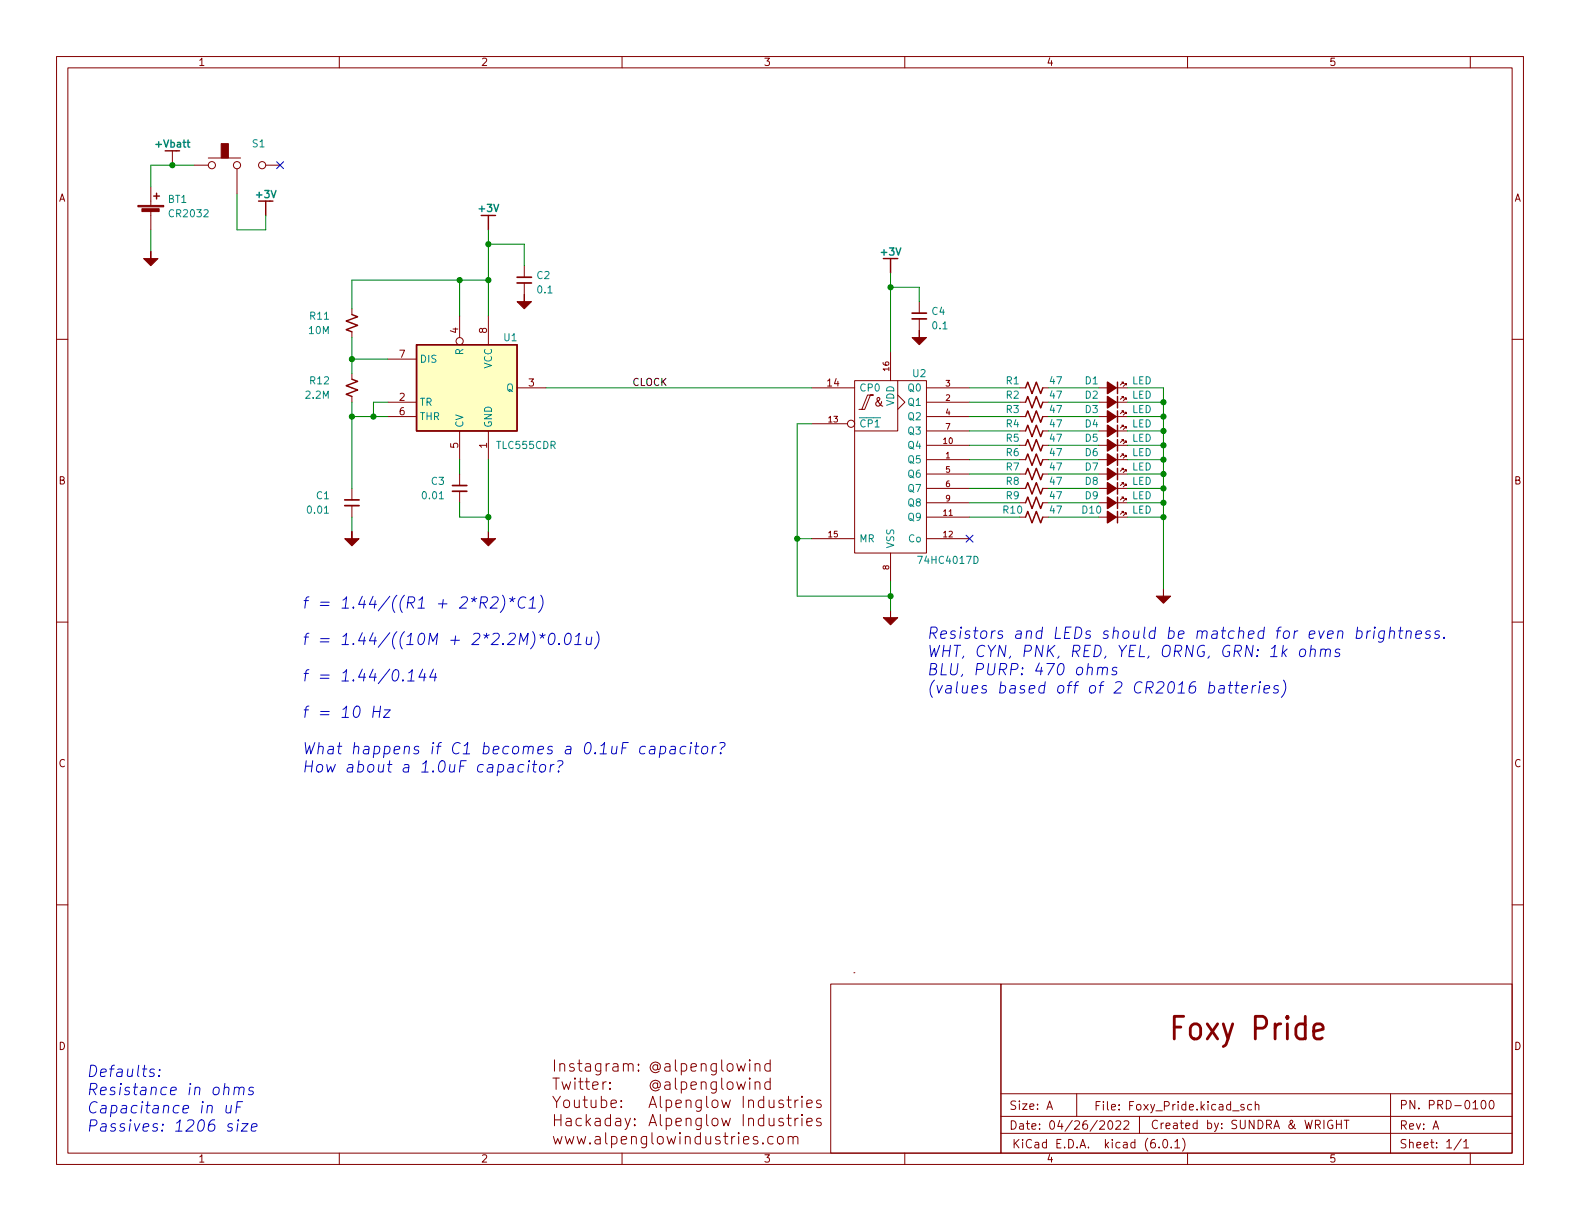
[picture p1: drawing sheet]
<svg xmlns="http://www.w3.org/2000/svg" width="279mm" height="216mm" viewBox="0 0 279 216" stroke-linecap="round" stroke-linejoin="round" font-family="sans-serif">
<g fill="none" stroke="#840000" stroke-width=".18">
<path d="M10 10h259.4v195.9h-259.4zM12 12h255.4v191.9h-255.4zM60 10v2M110 10v2M160 10v2M210 10v2M260 10v2M26.7 33v3.3M26.7 37.3v3.3M30.5 26.7v2.5M34.3 29.2h2.5M36.8 27.9h5.7"/>
<path d="M41.9 29.8v4.5M47 29.2h2.5M10 60h2M62.2 54.6v1M62.2 58.7v1M81.3 55.9v3.8M86.4 55.9v5.1M92.7 47v2M92.7 50v2.1M162.6 53.3v2.1M162.6 56.4v2M267.4 60h2"/>
<path d="M62.2 66v1.1M62.2 70.1v1M68.6 71.1h5.1M68.6 73.7h5.1M68.6 63.5h5.1M81.3 76.2v5.1M86.4 76.2v5.1M91.4 68.6h5.1M143.5 68.6h7.6M143.5 74.9h6.4M151.1 67.3h12.7v30.5h-12.7zM151.9 72.4h1l1-2.5h.5h-1l-1 2.5"/>
<path d="M157.5 62.2v5.1M158.7 69.9l1.3 1.2-1.3 1.3M158.7 67.3v8.9h-7.6M163.8 78.7h7.6M163.8 76.2h7.6M163.8 71.1h7.6M163.8 68.6h7.6M163.8 73.7h7.6M180.3 78.7h1.1M180.3 76.2h1.1M180.3 71.1h1.1M180.3 68.6h1.1"/>
<path d="M180.3 73.7h1.1M184.4 78.7h1M184.4 76.2h1M184.4 71.1h1M184.4 68.6h1M184.4 73.7h1M194.3 78.7h5.1M194.3 76.2h5.1M194.3 71.1h5.1M194.3 68.6h5.1M194.3 73.7h5.1M198.4 77.7h.2v.3v-.3l-.5 .5"/>
<path d="M198.4 70.1h.2v.3v-.3l-.5 .5M198.4 67.6h.2v.2v-.2l-.5 .5M198.4 72.6h.2v.3v-.3l-.5 .6M198.4 75.2h.2v.2v-.2l-.5 .5M198.9 78h.2v.2v-.2l-.5 .5M198.9 70.4h.2v.2v-.2l-.5 .5M198.9 67.8h.2v.3v-.3l-.5 .5M198.9 72.9h.2v.3v-.3l-.5 .5M198.9 75.4h.2v.3v-.3l-.5 .5M62.2 86.4v2M62.2 89.4v2M81.3 83.8v2.1"/>
<path d="M81.3 86.9v2M143.5 95.3h7.6M157.5 97.8v5.1M163.8 86.4h7.6M163.8 91.4h7.6M163.8 81.3h7.6M163.8 83.8h7.6M163.8 95.3h7.6M163.8 88.9h7.6M180.3 86.4h1.1M180.3 91.4h1.1M180.3 81.3h1.1"/>
<path d="M180.3 83.8h1.1M180.3 88.9h1.1M184.4 86.4h1M184.4 91.4h1M184.4 81.3h1M184.4 83.8h1M184.4 88.9h1M194.3 86.4h5.1M194.3 91.4h5.1M194.3 81.3h5.1M194.3 83.8h5.1M194.3 88.9h5.1"/>
<path d="M198.4 90.4h.2v.3v-.3l-.5 .5M198.4 87.9h.2v.2v-.2l-.5 .5M198.4 85.3h.2v.3v-.3l-.5 .6M198.4 82.8h.2v.3v-.3l-.5 .5M198.4 80.3h.2v.2v-.2l-.5 .5M198.9 90.7h.2v.2v-.2l-.5 .5M198.9 88.1h.2v.3v-.3l-.5 .5M198.9 85.6h.2v.3v-.3l-.5 .5M198.9 83.1h.2v.2v-.2l-.5 .5M198.9 80.5h.2v.3v-.3l-.5 .5M10 110h2M267.4 110h2"/>
<path d="M10 160h2M267.4 160h2M146.9 174h30.1v29.9h-30.1zM151 172h.1M177 174h90.4v29.9h-90.4zM97.8 193.8l.6 1.1 .7-1.1M97.8 190.6h1.1M98.1 187.4v2M98.1 197.1v2M98.1 198h1.1M98.3 190.6v2M98.4 194.9v.9"/>
<path d="M99 188.3a.5 .5 0 0 1 .9 .1v1M99 188.1v1.3M99.2 197.1v2M99.4 191.3l.4 1.3 .3-.9 .4 .9 .4-1.3M99.9 194.6a.54 .54 0 0 1 .8 .3v.6a.54 .54 0 0 1-.5 .4 .54 .54 0 0 1-.5-.4v-.6zM100.1 197.8l.2-.1 .6 .1 .1 1.3M101 198.2l-.7 .1a.39 .39 0 0 0-.3 .4 .39 .39 0 0 0 .3 .4l.7-.1M101.5 188.2l-.5-.1-.3 .3 .1 .2 .7 .2 .1 .2-.1 .3-.2 .1-.6-.1M101.6 194.5l.1 1.2a.54 .54 0 0 0 .7 0M101.7 190.6l-.1 .1 .1 .1 .1-.1-.1-.1v.2M101.7 191.3v1.3M102.1 188.1h.8"/>
<path d="M102.3 191.3h.8M102.4 187.4v1.7l.1 .2 .4 .1M102.4 194.5v1.3M102.6 190.6v1.7l.1 .2 .4 .1M102.8 197.8l-.6-.1-.3 .4v.6l.2 .3 .1 .1 .6-.1M103.1 194.5h.8M103.4 193.8v1.8l.1 .1 .4 .1M103.5 191.3h.7M103.6 188.2l.2-.1 .5 .1 .1 1.2M103.7 197.1v2M103.8 190.6v1.7l.1 .2 .3 .1M103.9 198.3l.5 .8"/>
<path d="M104.4 188.5l-.6 .1a.39 .39 0 0 0-.3 .4 .39 .39 0 0 0 .3 .4l.6-.1M104.4 197.7l-.7 .8M104.5 194.5l.1 1.2a.54 .54 0 0 0 .8 0M104.8 192l1-.2-.1-.4-.6-.1-.3 .3 .1 .9 .2 .1 .6-.1M105.3 197.8l.2-.1 .6 .1v1.3M105.4 194.5v1.3M106.1 198.2l-.6 .1a.39 .39 0 0 0-.3 .4 .39 .39 0 0 0 .3 .4l.6-.1M106.2 188.1v1.6a.54 .54 0 0 1-.8 .3M106.2 188.2l-.5-.1-.4 .4v.5l.2 .3 .2 .1 .5-.1M106.3 194.6l.6-.1 .4 .4v.6l-.2 .2-.2 .1-.6-.1M106.3 193.8v2M106.6 191.3v1.3"/>
<path d="M107.2 191.3a.51 .51 0 0 0-.6 .4M107.2 188.1v1.3M107.8 188.1a.51 .51 0 0 0-.6 .4M107.9 192.4l.1 .1-.1 .1-.1-.1 .1-.1v.2M107.9 191.4l.1 .1-.1 .1-.1-.1 .1-.1v.2M108 197.8l-.6-.1-.4 .4v.6l.2 .3 .2 .1 .6-.1M108 197.1v2M108.1 195.2l.9-.2-.1-.4-.6-.1-.2 .3v.9l.2 .1 .6-.1M108.4 188.2l.2-.1 .6 .1 .1 1.2M108.9 197.8l.2-.1 .6 .1 .1 1.3M109.3 188.5l-.7 .1a.39 .39 0 0 0-.3 .4 .39 .39 0 0 0 .3 .4l.7-.1M109.8 198.2l-.7 .1a.39 .39 0 0 0-.3 .4 .39 .39 0 0 0 .3 .4l.7-.1"/>
<path d="M109.9 195.7h.1l-.1 .1-.1-.1h.1v.1M109.9 194.6l.1 .1-.1 .1-.1-.1 .1-.1v.2M110.2 188.3a.5 .5 0 0 1 .9 .1v1M110.2 188.1v1.3M110.5 197.7l.5 1.4M111.1 188.4l.3-.3 .5 .1 .1 1.2M111.5 197.7l-.7 1.8-.3 .2M112.2 198.9l.1 .1-.1 .1-.1-.1 .1-.1v.2M112.2 197.8l.1 .1-.1 .1-.1-.1 .1-.1v.2M112.9 189.2l.1 .1-.1 .1-.1-.1 .1-.1v.2M112.9 188.2l.1 .1-.1 .1-.1-.1 .1-.1v.2M114.8 195.8l.6-2 .7 2"/>
<path d="M114.8 199.1l.6-2 .7 2M115 195.3h.9M115 198.5h.9M116.3 188.5a.48 .48 0 0 0-.7-.1 .48 .48 0 0 0 0 .7 .48 .48 0 0 0 .7-.1M116.3 188.3v.7l.1 .1 .3-.1a.9 .9 0 0 0-.9-1.2 .9 .9 0 0 0-.7 1.3 .94 .94 0 0 0 1.5 .3M116.3 191.7a.48 .48 0 0 0-.7-.1 .48 .48 0 0 0 0 .7 .48 .48 0 0 0 .7-.1M116.3 191.5v.7l.1 .1 .3-.1a.9 .9 0 0 0-.9-1.2 .9 .9 0 0 0-.7 1.3 .94 .94 0 0 0 1.5 .3M116.8 193.8v1.8l.3 .2M116.8 197.1v1.7l.3 .3M117.6 188.2l.2-.1 .6 .1 .1 1.2M117.6 191.4l.2-.1 .6 .1 .1 1.2M117.8 194.6l.6-.1 .4 .4v.6l-.2 .2-.2 .1-.6-.1"/>
<path d="M117.8 197.8l.6-.1 .4 .4v.6l-.2 .3-.2 .1-.6-.1M117.8 194.5v2M117.8 197.7v2M118.5 188.5l-.7 .1a.39 .39 0 0 0-.3 .4 .39 .39 0 0 0 .3 .4l.7-.1M118.5 191.8l-.7 .1a.39 .39 0 0 0-.3 .3 .39 .39 0 0 0 .3 .4l.7-.1M119.4 187.4v1.7l.3 .3M119.4 190.6v1.7l.3 .3M119.5 195.2l1-.2-.1-.4-.6-.1-.3 .3 .1 .9 .2 .1 .6-.1M119.5 198.4l1-.2-.1-.4-.6-.1-.3 .3 .1 1 .2 .1 .6-.1M120.5 188.2l.6-.1 .3 .4v.5l-.2 .3-.1 .1-.6-.1M120.5 191.4l.6-.1 .3 .4v.5l-.2 .3-.1 .1-.6-.1M120.5 188.1v2"/>
<path d="M120.5 191.3v2M121.3 194.7a.5 .5 0 0 1 .9 .1v1M121.3 197.9a.5 .5 0 0 1 .9 .1v1.1M121.3 194.5v1.3M121.3 197.7v1.4M122.2 188.7l.9-.2v-.3l-.6-.1-.3 .3 .1 .9 .2 .1 .6-.1M122.2 192l.9-.2v-.4l-.6-.1-.3 .3 .1 .9 .2 .1 .6-.1M124 188.3a.5 .5 0 0 1 .9 .1v1M124 191.5a.5 .5 0 0 1 .9 .1v1M124 194.5v1.6a.54 .54 0 0 1-.9 .3M124 194.6l-.6-.1-.3 .4v.6l.1 .2 .2 .1 .6-.1M124 197.7v1.7a.54 .54 0 0 1-.9 .2"/>
<path d="M124 197.8l-.6-.1-.3 .4v.6l.1 .3 .2 .1 .6-.1M124 188.1v1.3M124 191.3v1.3M125 193.8v1.8l.2 .2M125 197.1v1.7l.2 .3M126 194.7a.54 .54 0 0 1 .5-.2 .54 .54 0 0 1 .5 .4v.6a.54 .54 0 0 1-.6 .4 .54 .54 0 0 1-.5-.4zM126 197.9a.54 .54 0 0 1 .5-.2 .54 .54 0 0 1 .5 .4v.6a.54 .54 0 0 1-.6 .4 .54 .54 0 0 1-.5-.4zM126.7 188.1v1.6a.54 .54 0 0 1-.9 .3M126.7 188.2l-.6-.1-.4 .4v.5l.2 .3 .2 .1 .6-.1M126.7 191.3v1.6a.54 .54 0 0 1-.9 .3M126.7 191.4l-.6-.1-.4 .4v.5l.2 .3 .2 .1 .6-.1M127.6 187.4v1.7l.3 .3"/>
<path d="M127.6 190.6v1.7l.3 .3M127.6 194.5l.4 1.3 .4-.9 .4 .9 .3-1.3M127.6 197.7l.4 1.4 .4-1 .4 1 .3-1.4M128.8 188.2a.54 .54 0 0 1 .8 .3v.5a.54 .54 0 0 1-.5 .4 .54 .54 0 0 1-.5-.4v-.5zM128.8 191.4a.54 .54 0 0 1 .8 .3v.5a.54 .54 0 0 1-.5 .4 .54 .54 0 0 1-.5-.4v-.5zM130.3 188.1l.4 1.3 .4-.9 .3 .9 .4-1.3M130.3 191.3l.4 1.3 .4-.9 .3 .9 .4-1.3M131.4 193.8v2M131.4 197.1v2M132.4 194.7a.5 .5 0 0 1 .8 .1v1M132.4 197.9a.5 .5 0 0 1 .8 .1v1.1M132.4 194.5v1.3"/>
<path d="M132.4 197.7v1.4M132.6 187.4l-.1 .1 .1 .1 .1-.1-.1-.1v.2M132.6 190.6l-.1 .1 .1 .1 .1-.1-.1-.1v.2M132.6 188.1v1.3M132.6 191.3v1.3M133.5 188.3a.5 .5 0 0 1 .9 .1v1M133.5 191.5a.5 .5 0 0 1 .9 .1v1M133.5 188.1v1.3M133.5 191.3v1.3M135.1 194.6l-.6-.1-.4 .4v.6l.2 .2 .2 .1 .6-.1M135.1 197.8l-.6-.1-.4 .4v.6l.2 .3 .2 .1 .6-.1M135.1 193.8v2"/>
<path d="M135.1 197.1v2M136 194.5l.1 1.2a.54 .54 0 0 0 .8 0M136 197.7l.1 1.3a.54 .54 0 0 0 .8-.1M136.2 188.2l-.6-.1-.4 .4v.5l.2 .3 .2 .1 .6-.1M136.2 191.4l-.6-.1-.4 .4v.5l.2 .3 .2 .1 .6-.1M136.2 187.4v2M136.2 190.6v2M136.9 194.5v1.3M136.9 197.7v1.4M138.5 194.6l-.5-.1-.3 .3 .1 .3 .7 .2 .1 .2-.1 .2-.2 .1-.6-.1M138.5 197.8l-.5-.1-.3 .3 .1 .3 .7 .2 .1 .2-.1 .3-.2 .1-.6-.1M139.1 194.5h.8"/>
<path d="M139.1 197.7h.8M139.4 193.8v1.8l.1 .1 .4 .1M139.4 197.1v1.7l.1 .2 .4 .1M140.6 194.5v1.3M140.6 197.7v1.4M141.1 194.5a.51 .51 0 0 0-.5 .4M141.1 197.7a.51 .51 0 0 0-.5 .4M141.8 193.8l-.1 .1 .1 .1 .1-.1-.1-.1v.2M141.8 197.1l-.1 .1 .1 .1 .1-.1-.1-.1v.2M141.8 194.5v1.3M141.8 197.7v1.4M142.7 195.2l.9-.2-.1-.4-.5-.1-.3 .3 .1 .9 .2 .1 .5-.1"/>
<path d="M142.7 198.4l.9-.2-.1-.4-.5-.1-.3 .3 .1 1 .2 .1 .5-.1M145.1 194.6l-.4-.1-.3 .3 .1 .3 .6 .2 .1 .2-.1 .2-.1 .1-.6-.1M145.1 197.8l-.4-.1-.3 .3 .1 .3 .6 .2 .1 .2-.1 .3-.1 .1-.6-.1M177 197.4h90.4M177 193.4h90.4M185.1 196.2l.5-1.5 .5 1.5M185.3 195.8h.7M190.4 193.4v4M194.5 198.3l.5-.1 .3 .1v.3l-.9 1.1h.9M196.1 198.2h.2a.81 .81 0 0 1 .5 .6 .81 .81 0 0 1-.3 .8l-.1 .1a.81 .81 0 0 1-.6-.6 .81 .81 0 0 1 .3-.9zM197.3 198.3l.6-.1 .2 .1 .1 .3-.9 1.1h.9M198.8 198.3l.5-.1 .2 .1 .1 .3-.9 1.1h.9"/>
<path d="M201.5 197.4v3M218 196.4h1.1M220 195.4l-.4-.1-.2 .2 .1 .2 .5 .2v.3h-.6M221.3 195.4l-.4-.1-.3 .3v.4l.2 .2h.5M222 195.4l.2-.1 .3 .1 .1 .9M222 194.8v1.5M235.6 198.1a.74 .74 0 0 0-.9 .6 .74 .74 0 0 0 .6 .9l.4-.2v-.5h-.3M236.3 198.1v1.5M236.3 198.8h.9M237.2 198.1v1.5M237.7 198.1h.8M238.1 198.1v1.5"/>
<path d="M245.9 193.4v10.5M253.4 199.7l.5-1.5 .5 1.5M262.1 194.6h.2a.82 .82 0 0 1 .5 .6 .82 .82 0 0 1-.3 .8l-.1 .1a.81 .81 0 0 1-.6-.6 .81 .81 0 0 1 .3-.9zM263.5 194.6h.2a.81 .81 0 0 1 .6 .6 .81 .81 0 0 1-.3 .8l-.2 .1a.82 .82 0 0 1-.6-.6 .82 .82 0 0 1 .3-.9zM60 203.9v2M97.9 201l.3 1.3 .4-1 .4 1 .4-1.3M100 201l.3 1.3 .4-1 .4 1 .4-1.3M102.1 201l.3 1.3 .4-1 .4 1 .4-1.3M104.3 202.1l.1 .1-.1 .1-.1-.1 .1-.1v.2M105.3 201h.2h.6v1.3M106.1 201.4l-.6 .1a.39 .39 0 0 0-.3 .4 .39 .39 0 0 0 .3 .4l.6-.1M107.1 200.3v1.7l.3 .3"/>
<path d="M108.1 201h.6l.4 .3v.6l-.2 .3-.2 .1-.6-.1M108.1 201v2M109.9 201.6l.9-.2-.1-.4h-.6l-.2 .2 .1 1 .1 .1 .6-.1M110 203.9v2M111.7 201.1a.5 .5 0 0 1 .8 .1v1.1M111.7 201v1.3M114.3 201v1.6a.54 .54 0 0 1-.8 .3M114.3 201h-.5l-.4 .3v.6l.2 .3 .2 .1 .5-.1M115.3 200.3v1.7l.3 .3M116.4 201a.54 .54 0 0 1 .9 .3v.6a.54 .54 0 0 1-.5 .4 .54 .54 0 0 1-.6-.4v-.6zM118 201l.3 1.3 .4-1 .4 1 .4-1.3M120.2 200.3l-.1 .1 .1 .1 .1-.1-.1-.1v.2"/>
<path d="M120.2 201v1.3M121.2 201.1a.5 .5 0 0 1 .9 .1v1.1M121.2 201v1.3M123.9 201h-.6l-.4 .3v.6l.2 .3 .2 .1 .6-.1M123.9 200.3v2M124.8 201l.1 1.2a.54 .54 0 0 0 .8-.1M125.7 201v1.3M127.3 201h-.5l-.3 .2 .1 .3 .7 .2 .1 .2-.1 .3-.2 .1-.6-.1M128 201h.7M128.2 200.3v1.7l.1 .2 .4 .1M129.4 201v1.3M130 201a.51 .51 0 0 0-.6 .3"/>
<path d="M130.6 200.3l-.1 .1 .1 .1 .1-.1-.1-.1v.2M130.6 201v1.3M131.5 201.6l.9-.2-.1-.4h-.5l-.3 .2 .1 1 .2 .1 .5-.1M134 201h-.5l-.3 .2 .1 .3 .7 .2 .1 .2-.1 .3-.2 .1-.6-.1M134.9 202.1l.1 .1-.1 .1-.1-.1 .1-.1v.2M136.7 201h-.6l-.3 .3v.6l.2 .3 .1 .1 .6-.1M137.7 201a.54 .54 0 0 1 .8 .3v.6a.54 .54 0 0 1-.5 .4 .54 .54 0 0 1-.5-.4v-.6zM139.4 201.1a.5 .5 0 0 1 .8 .1v1.1M139.4 201v1.3M140.2 201.2l.3-.2h.5l.1 1.3M159 204h.1M160 203.9v2"/>
<path d="M177 200.4h90.4M205 202.8v.2M205.8 201.5h.2a.81 .81 0 0 1 .6 .6 .81 .81 0 0 1-.3 .8l-.2 .1a.81 .81 0 0 1-.6-.6 .81 .81 0 0 1 .3-.9zM207.1 202.8v.2M207.8 201.9l.4-.4v1.5M207.8 203h.8M209.1 201.3a1.72 1.72 0 0 1 0 2.3M210 203.9v2M258.4 201.4l-1.3 1.9M258.8 201.9l.5-.4v1.5M258.8 203h.9M260 203.9v2"/>
<circle cx="37.5" cy="29.2" r=".63"/>
<circle cx="41.9" cy="29.2" r=".63"/>
<circle cx="46.4" cy="29.2" r=".63"/>
<circle cx="81.3" cy="60.3" r=".63"/>
<circle cx="150.5" cy="74.9" r=".63"/>
</g>
<path d="M232.3 182.4l1.7-.4-.2-.8-.3-.2h-.7l-.3 .2-.2 .4v1.5l.2 .4 .3 .2h.7l.3-.2" fill="none" stroke="#840000" stroke-width=".5"/>
<g fill="none" stroke="#840000" stroke-width=".25">
<path d="M27.2 34.7h1M27.7 34.2v1M47 35.6v2.5M86.4 38.1v2.5M62.2 55.6l1 .4-2 .8 2 .7-2 .8 1 .4M157.5 45.7v2.6M62.2 67.1l1 .3-2 .8 2 .8-2 .7 1 .4M73.7 61h17.7v15.2h-17.7zM181.4 78.7l.3-1 .8 2.1 .8-2.1 .7 2.1 .4-1.1M181.4 76.2l.3-1 .8 2 .8-2 .7 2 .4-1M181.4 68.6l.3-1 .8 2 .8-2 .7 2 .4-1M181.4 71.1l.3-1 .8 2 .8-2 .7 2 .4-1"/>
<path d="M181.4 73.7l.3-1.1 .8 2.1 .8-2.1 .7 2.1 .4-1M197.6 67.6v2M197.6 70.1v2M197.6 72.6v2.1M197.6 75.2v2M197.6 77.7v2.1M181.4 86.4l.3-1.1 .8 2.1 .8-2.1 .7 2.1 .4-1M181.4 91.4l.3-1 .8 2.1 .8-2.1 .7 2.1 .4-1.1M181.4 81.3l.3-1 .8 2 .8-2 .7 2 .4-1M181.4 83.8l.3-1 .8 2 .8-2 .7 2 .4-1M181.4 88.9l.3-1 .8 2 .8-2 .7 2 .4-1M197.6 80.3v2"/>
<path d="M197.6 82.8v2M197.6 85.3v2.1M197.6 87.9v2M197.6 90.4v2.1"/>
</g>
<g fill="#840000" stroke="#840000" stroke-width=".18">
<path d="M26.7 44.5v1.2h1.2l-1.2 1.3-1.3-1.3h1.3z"/>
<path d="M62.2 94v1.3h1.3l-1.3 1.2-1.2-1.2h1.2z"/>
<path d="M86.4 94v1.3h1.2l-1.2 1.2-1.3-1.2h1.3z"/>
<path d="M162.6 58.4v1.3h1.2l-1.2 1.3-1.3-1.3h1.3z"/>
<path d="M92.7 52.1v1.2h1.3l-1.3 1.3-1.3-1.3h1.3z"/>
<path d="M157.5 108v1.2h1.2l-1.2 1.3-1.3-1.3h1.3z"/>
<path d="M205.7 104.1v1.3h1.3l-1.3 1.3-1.2-1.3h1.2z"/>
<path d="M39.1 25.4h1.3v2.5h-1.3z"/>
<path d="M24.4 36.3h4.6v.3h-4.6z"/>
<path d="M25.1 36.9h3v.5h-3z"/>
</g>
<path d="M91.4 50h2.6M91.4 49h2.6M161.3 56.4h2.5M161.3 55.4h2.5M61 89.4h2.5M61 88.4h2.5M80 86.9h2.5M80 85.9h2.5" fill="none" stroke="#840000" stroke-width=".3"/>
<path d="M73.7 61h17.7v15.2h-17.7z" fill="#ffffc2" stroke="#ffffc2" stroke-width=".18"/>
<g fill="#840000" stroke="#840000" stroke-width=".25">
<path d="M195.8 90.4l1.6 1-1.6 1.1z"/>
<path d="M195.8 87.9l1.6 1-1.6 1z"/>
<path d="M195.8 85.3l1.6 1.1-1.6 1z"/>
<path d="M195.8 82.8l1.6 1-1.6 1z"/>
<path d="M195.8 80.3l1.6 1-1.6 1z"/>
<path d="M195.8 77.7l1.6 1-1.6 1.1z"/>
<path d="M195.8 70.1l1.6 1-1.6 1z"/>
<path d="M195.8 67.6l1.6 1-1.6 1z"/>
<path d="M195.8 72.6l1.6 1.1-1.6 1z"/>
<path d="M195.8 75.2l1.6 1-1.6 1z"/>
</g>
<g fill="none" stroke="#0000c2" stroke-width=".18">
<path d="M72.3 119l.6-.6-.2 2M74.7 118.3l-.6 1.4h1.2M75.1 119.1l-.1 1.3M76.6 118.3l-.6 1.4h1.2M77 119.1l-.1 1.3M85 106.6h.7a.55 .55 0 0 0 .5-.5 .55 .55 0 0 0-.3-.6h-.8l-.2 2M85.5 106.6l.5 .9M87 105.7l.3-.2h.5a.45 .45 0 0 1 .3 .6l-.1 .3-1.3 1.1h1.2M88.9 105.2a2.32 2.32 0 0 1-.4 3.1M90.1 105.8l.5 .2 .5-.2M90.2 106.4l.4-.4 .2 .4M90.6 105.5v.5"/>
<path d="M93 105.7a.88 .88 0 0 0-1 0 .88 .88 0 0 0-.4 1 .69 .69 0 0 0 .3 .8 .69 .69 0 0 0 .9-.2M93.5 107.5h1.2M93.7 106.1l.6-.6-.2 2M94.2 111.7a2.32 2.32 0 0 1-.4 3M95.5 112.3l.4 .2 .5-.2M95.6 112.8l.3-.3 .2 .3M95.6 105.2a2.32 2.32 0 0 1-.4 3.1M96 112l-.1 .5M97.3 112.2a.46 .46 0 0 1 .5-.2 .46 .46 0 0 1 .3 .4 1.15 1.15 0 0 1-.8 1.6l-.1-.1a1.54 1.54 0 0 1 .1-1.7zM98.9 113.8l.1 .1-.1 .1-.1-.1 .1-.1v.2M100.1 112.2a.46 .46 0 0 1 .5-.2 .46 .46 0 0 1 .4 .4 1.15 1.15 0 0 1-.8 1.6l-.2-.1a1.54 1.54 0 0 1 .1-1.7zM101.6 114h1.2"/>
<path d="M101.8 112.5l.6-.5-.2 2M103.8 112.6l-.1 1.3a.57 .57 0 0 0 .8-.1M104.6 112.6l-.1 1.4M105.5 111.7a2.32 2.32 0 0 1-.4 3M194.2 118.2a.49 .49 0 0 1 .8 .1l-.1 1M194.2 118l-.2 1.3M195 118.3a.5 .5 0 0 1 .8-.2l-.1 1.2M197.5 118.1a.49 .49 0 0 0-.8 .3l.1 .2 .6 .2 .1 .1-.1 .3-.2 .1-.6-.1M230 115a.52 .52 0 0 1 .5-.2 .52 .52 0 0 1 .4 .4l-.1 .5a.55 .55 0 0 1-.5 .4 .55 .55 0 0 1-.5-.4zM231.8 115a.49 .49 0 0 1 .8 .1l-.1 1M231.9 114.1l-.3 2M233.6 115a.49 .49 0 0 1 .8 .1l-.1 1"/>
<path d="M233.6 114.8l-.2 1.3M234.4 115.1a.5 .5 0 0 1 .8-.2v1.2M236.9 114.9a.49 .49 0 0 0-.8 .3l.1 .1 .6 .2 .1 .3-.3 .3-.6-.1M240 111.6h.2h.5l.2 .3-.1 .6a.66 .66 0 0 1-1 .3M240.1 110.9l-.3 2M241.8 111.6l-.2 1.3M242.4 111.6h-.4l-.2 .3M243 111.6l-.1 1.3M243.1 110.9l-.1 .1 .1 .1 .1-.1-.1-.1v.2M244.8 111.6a.66 .66 0 0 0-1 .3v.6l.1 .3 .2 .1 .6-.1M244.8 111.6l-.2 1.6a.6 .6 0 0 1-.8 .3M245.8 111.7a.49 .49 0 0 1 .8 .1l-.1 1.1"/>
<path d="M245.9 110.9l-.3 2M247.3 111.6h.8M247.7 110.9l-.2 1.7v.2l.4 .1M248.7 111.7a.49 .49 0 0 1 .9 .1l-.2 1.1M248.8 111.6l-.2 1.3M250.4 112.2l1-.2-.1-.4h-.2h-.6l-.2 1 .3 .3 .6-.1M252.9 111.6a.49 .49 0 0 0-.8 .3l.1 .2 .5 .1 .2 .3-.1 .3-.2 .1-.6-.1M254.5 111.6a.49 .49 0 0 0-.7 .3v.2l.7 .2v.3l-.3 .3-.6-.1M255.4 112.7l.1 .1-.2 .1v-.1l.1-.1-.1 .2M66 125.8h1.2M66.2 124.9l-.3 2M67.3 124.9l-.3 2"/>
<path d="M68 125.5h1l-1.2 1.4h1.1M72.1 120.4h1.1M92.6 135.3a.66 .66 0 0 0-1 .3v.5l.1 .3 .2 .1 .6-.1M93.5 135.2l-.2 1.3M94.2 135.2h.7M94.5 134.5l-.2 1.7 .1 .2 .4 .1M95.6 135.4a.52 .52 0 0 1 .5-.2 .52 .52 0 0 1 .4 .4l-.1 .5a.55 .55 0 0 1-.5 .4 .55 .55 0 0 1-.5-.4zM97.4 135.2l-.2 1.3M98 135.2l-.4 .1-.2 .3M98.6 134.6l.2-.1 .7 .1a.66 .66 0 0 1-.5 .9l-.1 .3M98.8 136.3l.1 .1-.1 .1-.1-.1 .1-.1v.2M115 132.1l.2-.1 .6 .1-.1 1.2"/>
<path d="M115.8 132.4l-.7 .1a.4 .4 0 0 0-.3 .4 .4 .4 0 0 0 .2 .4l.7-.1M116.8 132.1l.2-.1 .6 .1 .1 .2v.6a.66 .66 0 0 1-1 .3M116.8 132l-.2 2M118.6 132.1l.2-.1 .6 .1-.1 1.2M119.4 132.4l-.6 .1a.4 .4 0 0 0-.4 .4 .4 .4 0 0 0 .3 .4l.6-.1M121.3 132.1a.66 .66 0 0 0-1 .2l-.1 .6 .2 .3 .2 .1 .6-.1M122.2 132l-.2 1.3M122.2 131.3l-.1 .1 .1 .1 .1-.1-.1-.1v.2M122.8 132h.8M123.2 131.3l-.2 1.7 .1 .2 .3 .1M124.2 132.2a.52 .52 0 0 1 .6-.3 .52 .52 0 0 1 .4 .4l-.1 .6a.55 .55 0 0 1-.5 .4 .55 .55 0 0 1-.6-.4zM126.1 132l-.2 1.3"/>
<path d="M126.6 132l-.4 .1-.2 .2M127.3 131.4l.2-.1 .6 .1a.66 .66 0 0 1-.4 .8l-.2 .3M127.5 133.1v.1l-.1 .1-.1-.1 .2-.1-.1 .2M215.7 121.3l.2-.1 .6 .1-.1 1.2M216.5 121.7l-.7 .1a.4 .4 0 0 0-.3 .3 .4 .4 0 0 0 .2 .4l.7-.1M217.2 121.2h.8M217.6 120.5l-.2 1.8 .1 .1 .3 .1M218.4 121.2h.7M218.7 120.5l-.2 1.8 .1 .1 .4 .1M219.6 121.9l1-.2-.1-.4-.1-.1-.6 .1-.2 1 .2 .2 .6-.1M221.5 121.2l-.2 1.3M222.1 121.2l-.4 .1-.2 .3"/>
<path d="M222.8 121.2l-.2 1.3M222.8 120.5l-.1 .1 .1 .1 .1-.1-.1-.1v.2M223.5 121.9l1-.2v-.4l-.2-.1-.6 .1-.2 1 .2 .2 .6-.1M226.1 121.3a.49 .49 0 0 0-.8 .3v.2l.5 .1 .3 .3-.2 .2-.2 .1-.5-.1M227 120.3a2.32 2.32 0 0 1-.4 3M27.3 189.1a.49 .49 0 0 0-.8 .3l.1 .2 .4 .1 .3 .3-.2 .3-.2 .1-.5-.1M28.1 190.2l.1 .1-.1 .1-.1-.1 .1-.1v.2M28.2 189.1l.1 .1-.1 .1-.1-.1 .1-.1v.2M40.1 195.5l-.1 1.2a.57 .57 0 0 0 .8-.1M40.9 195.5l-.1 1.3M41.1 198.8a.49 .49 0 0 0-.8 .3l.1 .2h.4l.3 .3-.1 .3-.2 .1-.6-.1M41.5 192.4a.49 .49 0 0 1 .8 .1l-.1 1.1"/>
<path d="M41.5 192.2l-.2 1.4M41.8 195.7h.7M42.1 198.7l-.2 1.3M42.1 198l-.1 .1 .1 .1 .1-.1-.1-.1v.2M42.3 192.5a.5 .5 0 0 1 .8-.2l-.1 1.3M42.8 198.7h1.1l-1.2 1.3h1M42.9 194.8h-.9l-.3 2M44.5 199.3l.9-.1v-.4l-.2-.1-.6 .1-.2 .9 .3 .3 .5-.1M44.8 192.3a.49 .49 0 0 0-.8 .3l.3 .3 .4 .1 .1 .3-.3 .3-.6-.1"/>
</g>
<g fill="none" stroke="#008400" stroke-width=".18">
<path d="M34.3 29.2h-7.6v3.8M41.9 34.3v6.3h5.1v-2.5M26.7 40.6v3.9M62.2 59.7v6.3M81.3 49.5v6.4M86.4 40.6v15.3M86.4 49.5h-24.2v5.1M86.4 43.2h6.3v3.8M157.5 48.3v13.9M157.5 50.8h5.1v2.5M62.2 73.7h6.4M62.2 71.1v15.3"/>
<path d="M62.2 63.5h6.4M68.6 71.1h-2.6v2.6M96.5 68.6h47M143.5 74.9h-2.5v30.5h16.5M171.4 68.6h8.9M171.4 71.1h8.9M171.4 78.7h8.9M171.4 73.7h8.9M171.4 76.2h8.9M185.4 68.6h8.9M185.4 71.1h8.9M185.4 78.7h8.9"/>
<path d="M185.4 73.7h8.9M185.4 76.2h8.9M199.4 68.6h6.3v35.5M199.4 71.1h6.3M199.4 78.7h6.3M199.4 73.7h6.3M199.4 76.2h6.3M62.2 91.4v2.6M81.3 88.9v2.5h5.1M81.3 81.3v2.5M86.4 81.3v12.7M141 95.3h2.5"/>
<path d="M171.4 88.9h8.9M171.4 91.4h8.9M171.4 86.4h8.9M171.4 83.8h8.9M171.4 81.3h8.9M185.4 88.9h8.9M185.4 91.4h8.9M185.4 86.4h8.9M185.4 83.8h8.9M185.4 81.3h8.9M199.4 88.9h6.3M199.4 91.4h6.3"/>
<path d="M199.4 86.4h6.3M199.4 83.8h6.3M199.4 81.3h6.3M157.5 102.9v5.1"/>
</g>
<path d="M48.9 28.6l1.2 1.2M50.1 28.6l-1.2 1.2M170.8 94.6l1.3 1.3M172.1 94.6l-1.3 1.3" fill="none" stroke="#000084" stroke-width=".18"/>
<g fill="#008400" stroke="#008400" stroke-width=".18">
<circle cx="66" cy="73.7" r=".46"/>
<circle cx="157.5" cy="50.8" r=".46"/>
<circle cx="86.4" cy="43.2" r=".46"/>
<circle cx="141" cy="95.3" r=".46"/>
<circle cx="86.4" cy="91.4" r=".46"/>
<circle cx="157.5" cy="105.4" r=".46"/>
<circle cx="205.7" cy="91.4" r=".46"/>
<circle cx="205.7" cy="71.1" r=".46"/>
<circle cx="205.7" cy="88.9" r=".46"/>
<circle cx="205.7" cy="76.2" r=".46"/>
<circle cx="205.7" cy="78.7" r=".46"/>
<circle cx="205.7" cy="86.4" r=".46"/>
<circle cx="205.7" cy="73.7" r=".46"/>
<circle cx="205.7" cy="83.8" r=".46"/>
<circle cx="205.7" cy="81.3" r=".46"/>
<circle cx="86.4" cy="49.5" r=".46"/>
<circle cx="81.3" cy="49.5" r=".46"/>
<circle cx="62.2" cy="63.5" r=".46"/>
<circle cx="62.2" cy="73.7" r=".46"/>
<circle cx="30.5" cy="29.2" r=".46"/>
</g>
<text font-size="5.6" fill="#840000" x="207.6" y="183.9">Foxy Pride</text>
<g font-size="2.8" fill="#0000c2">
<text x="53.3" y="107.6">f = 1.44/((R1 + 2*R2)*C1)</text>
<text x="163.8" y="113">Resistors and LEDs should be matched for even brightness.</text>
<text x="53.3" y="114.1">f = 1.44/((10M + 2*2.2M)*0.01u)</text>
<text x="163.8" y="116.2">WHT, CYN, PNK, RED, YEL, ORNG, GRN: 1k ohms</text>
<text x="163.8" y="119.4">BLU, PURP: 470 ohms</text>
<text x="53.3" y="120.5">f = 1.44/0.144</text>
<text x="163.8" y="122.6">(values based off of 2 CR2016 batteries)</text>
<text x="53.3" y="126.9">f = 10 Hz</text>
<text x="53.3" y="133.4">What happens if C1 becomes a 0.1uF capacitor?</text>
<text x="53.3" y="136.6">How about a 1.0uF capacitor?</text>
<text x="15.2" y="190.4">Defaults:</text>
<text x="15.2" y="193.7">Resistance in ohms</text>
<text x="15.2" y="196.9">Capacitance in uF</text>
<text x="15.2" y="200.1">Passives: 1206 size</text>
</g>
<g font-size="2.1" fill="#840000">
<text x="154.7" y="71.9">&amp;</text>
<text x="178.4" y="196.3">Size: A</text>
<text x="193.4" y="196.4">File: Foxy_Pride.kicad_sch</text>
<text x="247.4" y="196.1">PN. PRD-0100</text>
<text x="178.4" y="199.7">Date: 04/26/2022</text>
<text x="178.9" y="203">KiCad E.D.A. kicad (6.0.1)</text>
<text x="203.4" y="199.6">Created by: SUNDRA &amp; WRIGHT</text>
<text x="247.4" y="199.7">Rev: A</text>
<text x="247.4" y="203">Sheet: 1/1</text>
</g>
<g font-size="1.8" fill="#840000">
<text x="35" y="11.6">1</text>
<text x="85" y="11.6">2</text>
<text x="135" y="11.6">3</text>
<text x="185" y="11.6">4</text>
<text x="235" y="11.6">5</text>
<text x="10.3" y="35.6">A</text>
<text x="267.7" y="35.6">A</text>
<text x="81" y="58.9" transform="rotate(-90 81 58.9)">4</text>
<text x="86.1" y="58.9" transform="rotate(-90 86.1 58.9)">8</text>
<text x="70.6" y="63.2">7</text>
<text x="70.6" y="70.9">2</text>
<text x="93.5" y="68.3">3</text>
<text x="146.3" y="68.3">14</text>
<text x="70.6" y="73.4">6</text>
<text x="81" y="79.2" transform="rotate(-90 81 79.2)">5</text>
<text x="86.1" y="79.2" transform="rotate(-90 86.1 79.2)">1</text>
<text x="10.3" y="85.7">B</text>
<text x="267.7" y="85.7">B</text>
<text x="10.3" y="135.6">C</text>
<text x="267.7" y="135.6">C</text>
<text x="10.3" y="185.7">D</text>
<text x="267.7" y="185.7">D</text>
<text x="35" y="205.6">1</text>
<text x="85" y="205.6">2</text>
<text x="135" y="205.6">3</text>
<text x="185" y="205.6">4</text>
<text x="235" y="205.6">5</text>
</g>
<g font-size="1.8" fill="#008484">
<text x="27.8" y="26.1">+Vbatt</text>
<text x="44.7" y="26">S1</text>
<text x="29.7" y="35.9">BT1</text>
<text x="45.4" y="35">+3V</text>
<text x="30.1" y="38.4">CR2032</text>
<text x="84.8" y="37.5">+3V</text>
<text x="155.9" y="45.2">+3V</text>
<text x="95" y="49.3">C2</text>
<text x="95.1" y="51.9">0.1</text>
<text x="54.7" y="59.1">10M</text>
<text x="54.9" y="56.5">R11</text>
<text x="164.8" y="55.7">C4</text>
<text x="165" y="58.2">0.1</text>
<text x="74.2" y="64.1">DIS</text>
<text x="81.9" y="62.7" transform="rotate(-90 81.9 62.7)">R</text>
<text x="87" y="65.2" transform="rotate(-90 87 65.2)">VCC</text>
<text x="89.1" y="60.3">U1</text>
<text x="54.1" y="70.5">2.2M</text>
<text x="54.9" y="67.9">R12</text>
<text x="74.2" y="71.8">TR</text>
<text x="89.6" y="69.2">Q</text>
<text x="151.9" y="69.2">CP0</text>
<text x="158.1" y="71.8" transform="rotate(-90 158.1 71.8)">VDD</text>
<text x="160.7" y="71.8">Q1</text>
<text x="160.7" y="69.2">Q0</text>
<text x="161.4" y="66.7">U2</text>
<text x="177.9" y="67.9">R1</text>
<text x="177.9" y="70.5">R2</text>
<text x="185.7" y="67.9">47</text>
<text x="185.7" y="70.5">47</text>
<text x="191.9" y="70.5">D2</text>
<text x="191.9" y="67.9">D1</text>
<text x="200.2" y="70.5">LED</text>
<text x="200.2" y="67.9">LED</text>
<text x="74.2" y="74.3">THR</text>
<text x="81.9" y="75.7" transform="rotate(-90 81.9 75.7)">CV</text>
<text x="87" y="75.7" transform="rotate(-90 87 75.7)">GND</text>
<text x="151.9" y="75.6">~{CP1}</text>
<text x="160.7" y="74.3">Q2</text>
<text x="160.7" y="76.8">Q3</text>
<text x="177.9" y="75.6">R4</text>
<text x="177.9" y="73">R3</text>
<text x="185.7" y="75.6">47</text>
<text x="185.7" y="73">47</text>
<text x="191.9" y="73">D3</text>
<text x="191.9" y="75.6">D4</text>
<text x="200.2" y="73">LED</text>
<text x="200.2" y="75.6">LED</text>
<text x="88" y="79.4">TLC555CDR</text>
<text x="160.7" y="81.9">Q5</text>
<text x="160.7" y="79.4">Q4</text>
<text x="177.9" y="80.6">R6</text>
<text x="177.9" y="78.1">R5</text>
<text x="177.9" y="83.2">R7</text>
<text x="185.7" y="80.6">47</text>
<text x="185.7" y="78.1">47</text>
<text x="185.7" y="83.2">47</text>
<text x="191.9" y="83.2">D7</text>
<text x="191.9" y="80.6">D6</text>
<text x="191.9" y="78.1">D5</text>
<text x="200.2" y="83.2">LED</text>
<text x="200.2" y="80.6">LED</text>
<text x="200.2" y="78.1">LED</text>
<text x="56" y="88.3">C1</text>
<text x="74.8" y="88.3">0.01</text>
<text x="76.3" y="85.7">C3</text>
<text x="160.7" y="84.5">Q6</text>
<text x="160.7" y="87">Q7</text>
<text x="160.7" y="89.5">Q8</text>
<text x="177.9" y="85.7">R8</text>
<text x="177.9" y="88.3">R9</text>
<text x="185.7" y="85.7">47</text>
<text x="185.7" y="88.3">47</text>
<text x="191.9" y="88.3">D9</text>
<text x="191.9" y="85.7">D8</text>
<text x="200.2" y="88.3">LED</text>
<text x="200.2" y="85.7">LED</text>
<text x="54.5" y="90.8">0.01</text>
<text x="151.9" y="95.9">MR</text>
<text x="160.7" y="92.1">Q9</text>
<text x="160.7" y="95.9">Co</text>
<text x="177.4" y="90.8">R10</text>
<text x="185.7" y="90.8">47</text>
<text x="191.4" y="90.8">D10</text>
<text x="200.2" y="90.8">LED</text>
<text x="158.1" y="97" transform="rotate(-90 158.1 97)">VSS</text>
<text x="162.8" y="99.7">74HC4017D</text>
</g>
<text font-size="1.8" x="111.8" y="68.2">CLOCK</text>
<g font-size="1.4" fill="#840000">
<text x="157.2" y="65.6" transform="rotate(-90 157.2 65.6)">16</text>
<text x="167.2" y="70.9">2</text>
<text x="167.2" y="68.3">3</text>
<text x="146.5" y="74.7">13</text>
<text x="167.2" y="73.4">4</text>
<text x="167.2" y="75.9">7</text>
<text x="166.9" y="78.5">10</text>
<text x="167.2" y="81">1</text>
<text x="167.2" y="83.6">5</text>
<text x="167.2" y="86.1">6</text>
<text x="167.2" y="88.6">9</text>
<text x="146.5" y="95">15</text>
<text x="166.9" y="91.2">11</text>
<text x="166.9" y="95">12</text>
<text x="157.2" y="100.7" transform="rotate(-90 157.2 100.7)">8</text>
</g>
</svg>
